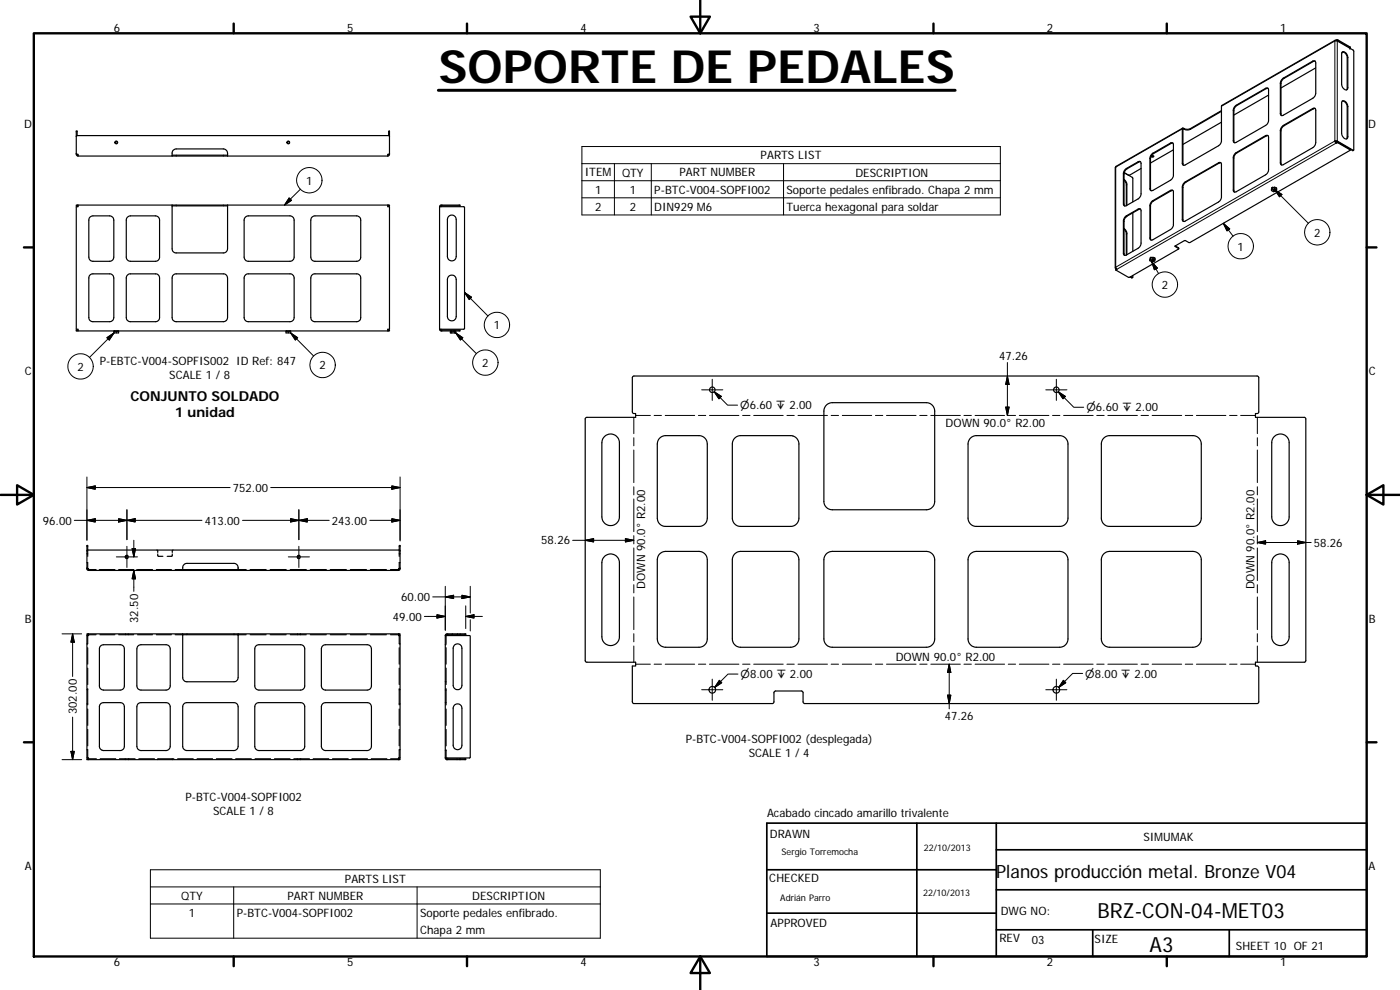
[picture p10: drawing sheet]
<svg xmlns="http://www.w3.org/2000/svg" width="420mm" height="297mm" viewBox="0 0 420 297" stroke-linecap="round" stroke-linejoin="round" font-family="sans-serif">
<g fill="none" stroke="#000" stroke-width=".36">
<path d="M394.7 18.3l-.5 .1-9.1 5.2-.4 .6-.3 .9v9.1l.2 .5M400.7 12.1l-34 19.5-.1 10.8-.4 .9-10.5 6.2a.53 .53 0 0 1-.6 0 .53 .53 0 0 1-.3-.5v-10.5l.3-.1 1.2 .4 .9-.2 9.4-5.4M401 12.1l-.4 .2h.7l4.8 2.7 .2 .3v29.7l-.2 .1-4.8-2.8h-.7M401 12.1l.5-.1 3.6 2.1 .1 .3M401 12.1v.1M401.1 12.2h.4l3.6 2.1v.2M402.8 15.6a1.44 1.44 0 0 1 1.7 1.6v9.1a.64 .64 0 0 1-.5 .7 .64 .64 0 0 1-.7-.4l-.5-.6-.2-.7v-9.1zM402.9 15.6a1.59 1.59 0 0 1 1.4 1.7v9.3l-.2 .4M403.1 15.6l-.4 .3M354.9 38.4l-19.9 11.5-.3 .4v30.1M366.6 33.4l-9.4 5.4-1.1 .2-1-.4-.1 10.7 .2 .3M366.6 36.7l-11.6 6.6"/>
<path d="M370.7 31.9l9.1-5.4a.54 .54 0 0 1 .7-.1 .54 .54 0 0 1 .2 .6v9.1l-.4 1.1-9.3 5.5a.53 .53 0 0 1-.6 .1 .53 .53 0 0 1-.3-.6v-9.3zM380.5 26.5l-.5 .1-8.8 5.1-.5 .4-.4 .9v9.5l.2 .3M380.7 28.5l-10.4 6M385 23.5l9-5.2a.55 .55 0 0 1 .6 0 .55 .55 0 0 1 .3 .6v9.1l-.3 .8-.6 .7-8.9 5.1a.54 .54 0 0 1-.6 0 .54 .54 0 0 1-.3-.5v-9.1l.2-.7zM385 37.8l9-5.2a.54 .54 0 0 1 .6-.1 .54 .54 0 0 1 .3 .6v9.7l-.3 .8-.6 .7-8.9 5.1a.56 .56 0 0 1-.6 0 .56 .56 0 0 1-.3-.5v-9.7l.2-.7zM394.7 32.6h-.4l-9 5.1-.6 .7-.3 .9v9.7l.2 .5M394.9 20.4l-10.5 6M402.8 30.4a1.44 1.44 0 0 1 1.7 1.6v9a.7 .7 0 0 1-.6 .7 .7 .7 0 0 1-.8-.5l-.5-1.2v-9.1zM402.9 30.3a1.63 1.63 0 0 1 1.4 1.7v9.3l-.2 .4M22.9 46.1l.2 .2M23.1 40.7l-.2 .2M23.1 40.7h93.5"/>
<path d="M23.1 40.7v-1.4h-.2v7l.5 .5M23.1 46.3l.3 .3M23.1 46.3h.3v.3M23.4 46.8h28.3M23.4 46.6v.2M51.7 46.6h16.6M51.7 46.8h16.6M68.3 46.8h48.1M68.3 46.8v-.2a1.49 1.49 0 0 0-1.3-1.9h-14.1a1.64 1.64 0 0 0-1.2 2.1M116.6 46.3h-.2v.5M116.6 40.7v-1.4h.3v7l-.5 .5M116.6 46.3l-.2 .3"/>
<path d="M116.6 40.7l.3 .2M116.9 46.1l-.3 .2M337.3 53.8l.9 1.4v6.4M337.3 54l.7 1.3v6.4M337.7 50.8l3.9-2.3a.53 .53 0 0 1 .6 0 .53 .53 0 0 1 .2 .5l-.1 9.8-.7 .9-3.6 2a.53 .53 0 0 1-.6 .1 .53 .53 0 0 1-.2-.6v-9.3zM342.3 48.5l-4.1 2.2-.8 1.1-.1 9.7 .2 .3M342.4 50.5l-3.4 2.1-1.6-.8 2.5 1.6 .1 7.2M345.5 46.8a.35 .35 0 0 1 .5-.2 .35 .35 0 0 1 .1 .5l-.7-.2M345.6 46.2l5.7-3.3a.55 .55 0 0 1 .6 0 .55 .55 0 0 1 .3 .5l-.1 9.6-.6 1-5.5 3.1a.55 .55 0 0 1-.6 .1 .55 .55 0 0 1-.3-.6v-9.3zM346.2 46.8h-.7M352 42.9l-.5 .1-5.3 3.1a1.82 1.82 0 0 0-.9 1.5v9.1l.2 .5M352 57.2h-.3l-5.7 3.2-.6 .8-.1 10.3 .2 .5"/>
<path d="M352.2 45l-6.9 3.9M355.2 55l10.5-6.1a.52 .52 0 0 1 .6-.1 .52 .52 0 0 1 .3 .6v9.9l-.3 .6-.6 .7-10 5.7a.53 .53 0 0 1-.6 .1 .53 .53 0 0 1-.3-.6v-9.9zM366.4 48.9h-.5l-10 5.8-.5 .4-.4 .9v10.1l.2 .3M370.8 45.9l9-5.2a.55 .55 0 0 1 .6-.1 .55 .55 0 0 1 .3 .6v9.7l-.2 .9-.7 .7-8.8 5a.53 .53 0 0 1-.6 .1 .53 .53 0 0 1-.3-.6v-9.9zM380.5 40.7l-.5 .1-8.8 5.1-.8 .9-.1 10.5 .2 .3M381.8 56.2l-.2 1M381.8 56.2v.5M382.1 56.9h.5v.2a.28 .28 0 0 1-.3 .2 .28 .28 0 0 1-.2-.4zM382.6 56.6l-.8 .1-.2 .5M382.6 56.2h-.8M382.6 56.2v.4M382.6 56.2l.5 .2v.5"/>
<path d="M382.6 56.6l.5 .3M383.1 56.9l-.2 .5-.7 .1-.6-.3M400.6 42.3l.2 .1M400.6 42.3l.4 .6M401 42.9l.5-.1 3.7 2.3-48.1 27.7-1.6-.6-2.8 1.6M401 42.7l-.2-.3h.3l4.8 2.8 .3-.1M401 42.7v.2M401.5 42.6l-.5 .1M405.1 44.7l.1 .3M23.4 61.5a.35 .35 0 0 1 0 .5 .35 .35 0 0 1-.5 0v36.8a.36 .36 0 0 1 .5 0 .36 .36 0 0 1 0 .5M27 65.2l.9-.4h5a1.26 1.26 0 0 1 1.3 1.2v11.2a1.26 1.26 0 0 1-1.3 1.2h-5a1.23 1.23 0 0 1-1.2-1.2v-11.2zM38.3 65.2l.8-.4h7.5a1.26 1.26 0 0 1 1.3 1.2v11.2a1.26 1.26 0 0 1-1.3 1.2h-7.5a1.26 1.26 0 0 1-1.2-1.2v-11.2z"/>
<path d="M51.7 61.5h-28.8v.3h.5M51.7 61.5h16.6M51.7 61.8h16.6M68.3 61.5h48.6v.3h-.5M68.3 61.5v13.2a1.23 1.23 0 0 1-1.3 1.2h-14.1a1.16 1.16 0 0 1-1.2-1.2v-13.2M73.6 65.2l.9-.4h12.5a1.3 1.3 0 0 1 1.3 1.2v11.2a1.3 1.3 0 0 1-1.3 1.2h-12.5a1.3 1.3 0 0 1-1.2-1.2v-11.2zM93.6 65.2l.9-.4h12.5a1.23 1.23 0 0 1 1.3 1.2v11.2a1.23 1.23 0 0 1-1.3 1.2h-12.5a1.26 1.26 0 0 1-1.2-1.2v-11.2zM116.4 61.5a.35 .35 0 0 0 0 .5 .35 .35 0 0 0 .5 0l-.1 36.8a.35 .35 0 0 0-.4 .1 .35 .35 0 0 0 0 .4M131.9 62h7.3l.2 .3v36.2l-.2 .3h-7.3M131.9 62v36.8M132.4 61.5h5.6v.3h-5.6zM132.4 61.5l-.5 .5"/>
<path d="M132.4 61.8l-.2 .2M134.7 64.9a1.3 1.3 0 0 1 1.4-.3 1.3 1.3 0 0 1 .8 1.2v11.2a1.32 1.32 0 0 1-1.3 1.3 1.32 1.32 0 0 1-1.3-1.3v-11.2zM337.3 68.5l.9 1.4v6.5M337.3 68.8l.7 1.2v6.5M337.7 65l3.9-2.3a.53 .53 0 0 1 .6 0 .53 .53 0 0 1 .2 .5l-.1 10.4-.7 .9-3.6 2a.53 .53 0 0 1-.6 .1 .53 .53 0 0 1-.2-.6v-9.9zM338.1 64.9l-.2 .2M340 63.9v11.5M342.3 62.7l-4.1 2.2-.8 1.1-.1 10.3 .2 .3M345.3 77.2v.6M345.3 77.2l-.2 1M345.6 60.5l5.7-3.4a.54 .54 0 0 1 .6 0 .54 .54 0 0 1 .3 .6l-.1 10.1-.6 .9-5.5 3.2a.53 .53 0 0 1-.6 .1 .53 .53 0 0 1-.3-.6v-9.9zM346 77.6l-.7 .2-.2 .4"/>
<path d="M346 77.6l.6 .4M346 77.2v.4M346 77.2h-.7M346 77.2l.6 .3v.5M346.6 78l-.2 .4-.8 .1-.5-.3M352.7 73.8l-.1 .1 1.1 .8-14.7 8.5h-.3l-3.9-2.2M352.7 73.8l1 .5v.4M27 82.5l.6-.3h5.3a1.23 1.23 0 0 1 1.3 1.2v11.9a1.23 1.23 0 0 1-1.3 1.2h-5a1.2 1.2 0 0 1-1.2-1.2v-11.9zM34.2 99.3v.6h1.4v-.6M34.4 99.3v.1M34.7 99.3l-.5 .1M34.9 99.3v.6"/>
<path d="M35.1 99.3l.5 .1M35.4 99.3v.1M38.3 82.5l.6-.3h7.7a1.23 1.23 0 0 1 1.3 1.2v11.9a1.23 1.23 0 0 1-1.3 1.2h-7.5a1.23 1.23 0 0 1-1.2-1.2v-11.9zM52 82.5l.7-.3h14.3a1.26 1.26 0 0 1 1.3 1.2v11.9a1.26 1.26 0 0 1-1.3 1.2h-14.1a1.2 1.2 0 0 1-1.2-1.2v-11.9zM73.6 82.5l.7-.3h12.7a1.26 1.26 0 0 1 1.3 1.2v11.9a1.26 1.26 0 0 1-1.3 1.2h-12.5a1.26 1.26 0 0 1-1.2-1.2v-11.9zM85.8 99.3v.6h1.4v-.6M86 99.3v.1M86.3 99.3l-.5 .1M86.5 99.3v.6M86.7 99.3l.5 .1M87 99.3v.1M93.6 82.5l.7-.3h12.7a1.2 1.2 0 0 1 1.3 1.2v11.9a1.2 1.2 0 0 1-1.3 1.2h-12.5a1.23 1.23 0 0 1-1.2-1.2v-11.9z"/>
<path d="M116.4 99h.5v.3h-94v-.3h.5M131.9 98.8l.1 .3 .4 .2M132.2 98.8l.2 .2M132.4 99h5.6v.3h-5.6zM134.7 82.9a1.32 1.32 0 0 1 1.4-.3 1.32 1.32 0 0 1 .8 1.2v11.2a1.32 1.32 0 0 1-1.3 1.3 1.32 1.32 0 0 1-1.3-1.3v-11.2zM135.3 99.3h.9M135.5 99.3v.1M135.6 99.4v.5M136.4 99.3v.6M136.5 99.3l.3 .1v.5h-1.6v-.6M335 80.7l-.3-.3 .1-.2 .4 .6-.4 .2M335.1 80.7l-.3 .3"/>
<path d="M339.2 83.1l.4 .3 .3-.2M340 82.7l-.1 .5-.5-.2M175.7 125.4l.4-.2h14.7v-1.1h-.7l-.3-.5v-10.3l.5-.5h187.1l.4 .5v10.3l-.2 .4-.8 .1v1.1h14.6l.5 .3v72.9l-.5 .3h-14.6v1.1l.8 .1 .2 .4v10.3l-.5 .5h-135.8l-.5-.4v-3l-.5-.4h-7.9l-.3 .5v2.9l-.5 .4h-41.7l-.3-.5v-10.8h1v-1.1h-14.7l-.4-.3zM181.6 130.8a2.64 2.64 0 0 1 2.8-.3 2.64 2.64 0 0 1 1.5 2.3v22.3a2.64 2.64 0 0 1-2.6 2.6 2.64 2.64 0 0 1-2.7-2.6v-22.3l.3-1.1zM197.9 131.6l.5-.5 1-.4h10.4a2.51 2.51 0 0 1 2.5 2.5v22.3a2.48 2.48 0 0 1-2.5 2.4h-10a2.47 2.47 0 0 1-2.5-2.4v-22.3l.1-.7zM220.4 131.6l.8-.7 1.1-.2h15a2.51 2.51 0 0 1 2.5 2.5v22.3a2.48 2.48 0 0 1-2.5 2.4h-15a2.47 2.47 0 0 1-2.5-2.4v-22.3l.1-.7zM247.9 121.7l.8-.6 1.1-.3h28.2a2.51 2.51 0 0 1 2.5 2.5v27.2a2.51 2.51 0 0 1-2.5 2.5h-28.2a2.51 2.51 0 0 1-2.5-2.5v-27.2l.1-.7zM291.1 131.6l.9-.7 1-.2h25a2.51 2.51 0 0 1 2.5 2.5v22.3a2.48 2.48 0 0 1-2.5 2.4h-25a2.47 2.47 0 0 1-2.5-2.4v-22.3l.1-.7zM331.1 131.6l.9-.7 1-.2h25a2.51 2.51 0 0 1 2.5 2.5v22.3a2.48 2.48 0 0 1-2.5 2.4h-25a2.47 2.47 0 0 1-2.5-2.4v-22.3l.1-.7zM382.3 131.1a2.62 2.62 0 0 1 2.9-.7 2.62 2.62 0 0 1 1.7 2.4v22.3a2.61 2.61 0 0 1-2.6 2.6 2.61 2.61 0 0 1-2.6-2.6v-22.3l.1-.7zM26.1 170.6l.1 .4 .4 .2M26.1 170.4l.2 .2"/>
<path d="M26.1 170.6h.2M26.1 166.2h.2M26.1 168.8h.2v1.8h.3v.6M26.3 166.9v-3.2h-.2v6.9M26.3 170.6l.2 .3h2.3M26.6 171.2h28.2M29.8 170.9v.1M29.8 171.1v.1M30 170.9h4.5M35.6 170.9h4.5M37.3 170.9v.1M37.3 171.1v.1"/>
<path d="M38.3 166.7a.5 .5 0 0 0-.7 .4 .5 .5 0 0 0 .7 .4M41.1 170.9v.1M41.1 171.1v.1M41.3 170.9h4.5M46.9 170.9h4.5M47.1 165l.1 .1M47.3 165.2v.6M47.3 166.2l.1 .6M47.5 166.9h1.4M51.1 170.9v.1M51.1 171.1v.1M51.6 166.9h-1.4"/>
<path d="M51.7 166.2v.6M51.7 165.2v.6M52 165l-.2 .1M52.6 170.9h21.3M54.8 171.2h16.7M71.5 171.2v-.2a1.49 1.49 0 0 0-1.3-2h-14.1a1.62 1.62 0 0 0-1.3 2.2M71.5 171.2h48.1M75.1 170.9h4.8M76.5 170.9v.1M76.5 171.1v.1M81.1 170.9h4.8M87.1 170.9h4.8"/>
<path d="M89.9 166.7a.5 .5 0 0 0-.7 .4 .5 .5 0 0 0 .7 .4M91.4 170.9v.1M91.4 171.1v.1M93.1 170.9h4.8M96.4 170.9v.1M96.4 171.1v.1M99.1 170.9h4.8M105.1 170.9h4.9M111.2 170.9h4.8M111.5 170.9v.1M111.5 171.1v.1M119.8 170.6h-.2v.6"/>
<path d="M119.8 166.9v-3.2h.3v6.9l-.1 .4-.4 .2M119.8 170.6l-.1 .3h-2.5M119.8 166.2h.1M119.9 168.8l-.1 1.8M120 166.2h.1M120 168.8h.1M120.1 170.4l-.3 .2M120.1 165.3l-.3-.3h-93.5l-.2 .3M181.6 166.8a2.64 2.64 0 0 1 2.8-.3 2.64 2.64 0 0 1 1.5 2.3v22.3a2.64 2.64 0 0 1-2.6 2.6 2.64 2.64 0 0 1-2.7-2.6v-22.3l.3-1.1zM197.9 166.3l.8-.6 1.1-.3h10a2.51 2.51 0 0 1 2.5 2.6v23.7a2.51 2.51 0 0 1-2.5 2.5h-10a2.51 2.51 0 0 1-2.5-2.5v-23.7zM220.4 166.3l.8-.6 1.1-.3h15a2.51 2.51 0 0 1 2.5 2.6v23.7a2.51 2.51 0 0 1-2.5 2.5h-15a2.51 2.51 0 0 1-2.5-2.5v-23.7zM247.9 166.3l.8-.6 1.1-.3h28.2a2.51 2.51 0 0 1 2.5 2.6v23.7a2.51 2.51 0 0 1-2.5 2.5h-28.2a2.51 2.51 0 0 1-2.5-2.5v-23.7z"/>
<path d="M291.1 166.3l.9-.6 1-.3h25a2.51 2.51 0 0 1 2.5 2.6v23.7a2.51 2.51 0 0 1-2.5 2.5h-25a2.51 2.51 0 0 1-2.5-2.5v-23.7zM331.1 166.3l.9-.6 1-.3h25a2.51 2.51 0 0 1 2.5 2.6v23.7a2.51 2.51 0 0 1-2.5 2.5h-25a2.51 2.51 0 0 1-2.5-2.5v-23.7zM382.3 167a2.62 2.62 0 0 1 2.9-.6 2.62 2.62 0 0 1 1.7 2.4v22.3a2.61 2.61 0 0 1-2.6 2.6 2.61 2.61 0 0 1-2.6-2.6v-22.3l.1-.7zM26.1 193.2h.2M26.3 190.7v2.4M26.3 194.4v4.9M26.6 190.2a.34 .34 0 0 1 0 .5 .34 .34 0 0 1-.5 0v36.7a.35 .35 0 0 1 .5 0 .35 .35 0 0 1 0 .5M30 190.4h4.5M30 194l1.1-.6h5a1.23 1.23 0 0 1 1.2 1.3v11.1a1.23 1.23 0 0 1-1.2 1.3h-5a1.27 1.27 0 0 1-1.3-1.3v-11.1zM35.6 190.4h4.5M37.7 190.2v.2M38.5 190.2v.2"/>
<path d="M41.3 190.4h4.5M41.4 193.8l.9-.4h7.5a1.26 1.26 0 0 1 1.3 1.3v11.1a1.26 1.26 0 0 1-1.3 1.3h-7.5a1.23 1.23 0 0 1-1.2-1.3v-11.1zM46.9 190.4h4.5M52.6 190.4h21.3M54.8 190.2h-28.7v.2h2.7M54.8 190.2h16.7M71.5 190.2h48.6v.2h-2.9M71.5 190.2v13.1a1.31 1.31 0 0 1-1.3 1.3h-14.1a1.31 1.31 0 0 1-1.3-1.3v-13.1M75.1 190.4h4.8M76.8 193.8l.9-.4h12.5a1.23 1.23 0 0 1 1.2 1.3v11.1a1.23 1.23 0 0 1-1.2 1.3h-12.5a1.23 1.23 0 0 1-1.2-1.3v-11.1zM81.1 190.4h4.8M87.1 190.4h4.8"/>
<path d="M89.3 190.2v.2M90.1 190.2v.2M93.1 190.4h4.8M96.8 193.8l.9-.4h12.5a1.26 1.26 0 0 1 1.3 1.3v11.1a1.26 1.26 0 0 1-1.3 1.3h-12.5a1.26 1.26 0 0 1-1.3-1.3v-11.1zM99.1 190.4h4.8M105.1 190.4h4.9M111.2 190.4h4.8M119.6 190.2a.34 .34 0 0 0 0 .5 .34 .34 0 0 0 .5 0v36.7h-.5v.5M119.8 190.7v2.4M119.8 194.4v4.9M119.8 193.2h.1M120 193.2h.1"/>
<path d="M133.6 190.7h7.4l.1 .2v36.3l-.1 .2h-7.4M133.6 193.4h.1M133.6 190.7v36.7M133.8 193.4h.1M133.9 194.4v4.9M134.1 190.2h5.7v.2h-5.7zM134.1 190.2l-.5 .5M134.1 190.4l-.2 .3v2.4M135.8 190.2v.2M136.4 193.5a1.33 1.33 0 0 1 1.4-.2 1.33 1.33 0 0 1 .8 1.2v11.1a1.31 1.31 0 0 1-1.3 1.3 1.31 1.31 0 0 1-1.3-1.3v-11.1zM137.3 190.2v.2M138.1 190.2v.2"/>
<path d="M26.1 211.2h.2M26.1 206.9h.2M26.3 200.5v4.9M26.3 206.6v4.9M26.3 212.7v4.9M26.3 218.9v4.9M30.2 211.2l.9-.4h5a1.2 1.2 0 0 1 1.2 1.2v11.9a1.26 1.26 0 0 1-1.2 1.3h-5a1.31 1.31 0 0 1-1.3-1.3v-11.9zM41.4 211.2l.9-.4h7.5a1.23 1.23 0 0 1 1.3 1.2v11.9a1.3 1.3 0 0 1-1.3 1.3h-7.5a1.26 1.26 0 0 1-1.2-1.3v-11.9zM55.2 211.2l.9-.4h14.1a1.23 1.23 0 0 1 1.3 1.2v11.9a1.3 1.3 0 0 1-1.3 1.3h-14.1a1.3 1.3 0 0 1-1.3-1.3v-11.9zM76.8 211.2l.9-.4h12.5a1.2 1.2 0 0 1 1.2 1.2v11.9a1.26 1.26 0 0 1-1.2 1.3h-12.5a1.26 1.26 0 0 1-1.2-1.3v-11.9zM96.8 211.2l.9-.4h12.5a1.23 1.23 0 0 1 1.3 1.2v11.9a1.3 1.3 0 0 1-1.3 1.3h-12.5a1.3 1.3 0 0 1-1.3-1.3v-11.9zM119.8 200.5v4.9"/>
<path d="M119.8 206.6v4.9M119.8 212.7v4.9M119.8 218.9v4.9M119.8 206.9h.1M119.8 211.2h.1M120 206.9h.1M120 211.2h.1M133.6 207.1h.1M133.6 204.6h.1M133.6 210.8h.1M133.8 207.1h.1M133.8 204.6h.1"/>
<path d="M133.8 210.8h.1M133.9 200.5v4.9M133.9 206.6v4.9M133.9 212.7v4.9M133.9 218.9v4.9M136.4 211.5a1.31 1.31 0 0 1 1.4-.2 1.31 1.31 0 0 1 .8 1.2v11.1a1.31 1.31 0 0 1-1.3 1.3 1.31 1.31 0 0 1-1.3-1.3v-11.1zM26.1 224.9h.2M26.3 225v2.4M28.9 227.7h-2.8v.2h94v-.2h-2.8M30.1 227.7h4.6M35.9 227.7h4.6M37.6 227.7v.1"/>
<path d="M37.6 227.9h.1M38.6 227.7v.1M38.6 227.9h.1M41.7 227.7h4.6M47.3 227.7v.1M47.3 227.9h.1M47.5 227.7h4.7M51.7 227.7v.1M51.7 227.9h.1M53.3 227.7h4.7M59.1 227.7h4.7M64.9 227.7h4.7"/>
<path d="M70.7 227.7h4.7M76.6 227.7h4.6M82.4 227.7h4.6M88.2 227.7h4.6M89.2 227.7v.1M89.2 227.9h.1M90.2 227.7v.1M90.2 227.9h.1M94 227.7h4.7M99.8 227.7h4.7M105.6 227.7h4.7M111.4 227.7h4.7"/>
<path d="M119.8 225v2.4M119.8 224.9h.1M120 224.9h.1M133.6 225.2h.1M133.6 227.4l.1 .3 .4 .2M133.8 225.2h.1M133.9 225v2.4l.2 .3M134.1 227.7h5.7v.2h-5.7zM137.2 227.7v.1M137.2 227.9h.1M137.9 227.7v.1M137.9 227.9h.1"/>
<path d="M138.2 227.7v.1M138.2 227.9h.1"/>
<circle cx="34.9" cy="42.7" r=".42"/>
<circle cx="34.9" cy="42.7" r=".31"/>
<circle cx="86.5" cy="42.7" r=".31"/>
<circle cx="86.5" cy="42.7" r=".41"/>
<circle cx="345.8" cy="78" r=".26"/>
<circle cx="213.8" cy="117" r=".83"/>
<circle cx="317" cy="117" r=".82"/>
<circle cx="38.1" cy="167.1" r=".41"/>
<circle cx="89.7" cy="167.1" r=".41"/>
<circle cx="213.8" cy="207" r="1"/>
<circle cx="317" cy="207" r="1"/>
</g>
<g fill="none" stroke="#000" stroke-width=".3">
<path d="M394 18.3l.2 .1M401.1 12v.2M401.3 12.3v30l-.2 .1M401.5 12v.2M404.5 17.2l-.2 .1M405.1 14.1v.2M355.2 38.7l-.2 .1M355.4 38.6v.2M357.2 38.6v.2M366.6 31.9l34-19.6v30l-65.8 37.9v-30.1l20-11.4M370.1 33.1l.2 .1M371 31.6l.2 .1"/>
<path d="M379.8 26.5l.2 .1M384.2 25l.2 .1M384.2 39.2l.2 .1M384.2 34.1l.2 .1M385.1 23.5h.2M385.1 37.6l.2 .1M394 32.6l.2 .1M404.5 32h-.2M404.5 26.3l-.2 .1M86.8 59.4l.7 .7-2.1 1.4zM90.2 56.8l-4.8 4.7M174.6 44h125.6v20.5h-125.6z"/>
<path d="M174.6 49.1h125.6M174.6 54.2h125.6M174.6 59.4h125.6M184.4 49.1v15.4M195.5 49.1v15.4M235.2 49.1v15.4M337.2 52.1l.1 .1M338 50.6l.2 .1M338.2 55.4l-.2 .1M341.6 48.5l.1 .1M345.1 56.6l.2 .1M345.1 47.5l.2 .1"/>
<path d="M346 46l.2 .1M351.3 42.9l.2 .1M351.3 57.1l.2 .2M354.8 56.1l.2 .1M354.8 49l.2 .1M355.7 54.6l.2 .1M365.7 48.9h.2M370.1 42.2l.2 .1M370.1 57l.2 .1M370.1 47.3l.2 .1M371 45.8l.2 .1M379.8 40.7l.2 .1"/>
<path d="M382.6 56.9l2.1 1.4-.7 .8zM382.6 56.9l10.1 10.1M384.2 48.9l.2 .1M401 42.9l-65.8 37.9M401.1 42.6v.2M401.5 42.6v.2M404.5 41l-.2 .1M405.1 44.7v.2M406.1 45.1l-.2 .1M337.2 61.2l.1 .1M337.2 76l.1 .1M337.2 66.3l.1 .1"/>
<path d="M338 64.8l.2 .1M338.2 70.1l-.2 .1M341.6 62.7l.1 .1M345.1 71.4l.2 .1M345.1 61.7l.2 .1M345.6 78.5l2.1 3.6M345.6 78.5l1.7 1.9-.9 .5zM346 60.2l.2 .1M352.7 73.8v.2M353.7 74.3v.2M354.8 65.8l.2 .1M367.1 67l3 3.9"/>
<path d="M367.1 67l2 1.7-.9 .6zM34.2 99.9l-7.4 7.4M87.2 99.9l2.1 1.4-.7 .7zM87.2 99.9l6.9 6.9M136.8 99.9l2.1 1.4-.7 .7zM136.8 99.9l6.2 6.2M139.4 87.8l2.1 1.4-.7 .7zM139.4 87.8l7 7M335 80.5l-.2 .1M339.8 83.2l-.2 .2M32.1 101.3l2.1-1.4-1.4 2.1zM210.6 117h6.3"/>
<path d="M213.8 113.8v6.3M214.3 117.5l4.1 4.1h2.9M214.3 117.5l2.2 1.4-.7 .8zM302.3 108.8v15.9M302.3 112.8l.5 2.5h-1zM313.8 117h6.4M317 113.8v6.3M317.6 117.5l4.7 4.7h2.9M317.6 117.5l2.1 1.4-.7 .8zM190.2 125.2v4.9M190.2 131.3v2.5M190.2 135v9.8"/>
<path d="M190.8 124.7h4.4M196.3 124.7h2.2M199.6 124.7h8.9M209.6 124.7h2.2M212.9 124.7h8.9M222.9 124.7h2.2M226.2 124.7h8.8M236.2 124.7h2.2M239.5 124.7h8.8M249.4 124.7h2.3M252.8 124.7h8.8M262.7 124.7h2.2"/>
<path d="M266.1 124.7h8.8M276 124.7h2.2M279.3 124.7h8.9M289.3 124.7h2.2M292.6 124.7h8.9M301.8 122.2h1l-.5 2.5zM302.6 124.7h2.2M305.9 124.7h8.9M315.9 124.7h2.2M319.2 124.7h8.9M329.2 124.7h2.2M332.5 124.7h8.8"/>
<path d="M342.4 124.7h2.3M345.8 124.7h8.8M355.7 124.7h2.3M359.1 124.7h8.8M369 124.7h2.3M372.3 124.7h4.5M377.3 125.2v4.9M377.3 131.3v2.5M377.3 135v9.8M22.3 156.1h38.3M26.1 143.1v19M26.1 146.3l2.5-.5v1z"/>
<path d="M26.1 156.1l2.5-.5v1zM26.1 146.3h43M35.6 155.6l2.5 .5-2.5 .5zM38.1 156.1l2.5-.5v1zM38.1 153v8.9M72.8 156.1h26M81.2 146.3h38.9M87.2 155.6l2.5 .5-2.5 .5zM89.7 153v8.9M89.7 156.1l2.5-.5v1zM111 156.1h9.1M117.6 145.8l2.5 .5-2.5 .5z"/>
<path d="M117.6 155.6l2.5 .5-2.5 .5zM120.1 143.1v19.2M190.2 146v2.5M190.2 149.7v9.8M377.3 146v2.5M377.3 149.7v9.8M34.9 167.1h6.4M38.1 163.9v6.4M39.7 164.6h1l-.5 2.5zM40.2 162.1v5M40.2 171.2v6.2M40.2 171.2l.5 2.5h-1z"/>
<path d="M86.5 167.1h6.4M89.7 163.9v6.4M129.9 179.1h11.2M133.6 179.1l2.5-.5v1zM133.6 175.9v13.2M138.6 178.6l2.5 .5-2.5 .5zM141.1 175.9v8M171.9 162.1h18.3M175.6 162.1l2.5-.5v1zM187.7 161.6l2.5 .5-2.5 .5zM190.2 160.7v2.5M190.2 164.4v9.8"/>
<path d="M190.2 175.4v2.5M190.2 179.1v9.8M377.3 160.7v2.5M377.3 164.4v9.8M377.3 175.4v2.5M377.3 179.1v9.8M377.3 162.8l2.5-.5v1zM377.3 162.8h16.2M389.4 162.3l2.5 .5-2.5 .5zM18.6 190.2h5.9M21.8 190.2l.5 2.5h-1zM21.8 190.2v12.8"/>
<path d="M127.4 185h6.2M131.1 184.4l2.5 .6-2.5 .4zM139.8 185l2.4-.6v1zM139.8 185h5M139.8 181.8v6.8M141.1 185.9v3.4M190.2 190.1v2.5M190.2 193.8v4.9M190.8 199.3h4.4M196.3 199.3h2.2M199.6 199.3h8.9M209.6 199.3h2.2"/>
<path d="M212.9 199.3h8.9M222.9 199.3h2.2M226.2 199.3h8.8M236.2 199.3h2.2M239.5 199.3h8.8M249.4 199.3h2.3M252.8 199.3h8.8M262.7 199.3h2.2M266.1 199.3h8.8M276 199.3h2.2M279.3 199.3h8.9M284.9 199.3v13.4"/>
<path d="M284.9 199.3l.5 2.5h-1zM289.3 199.3h2.2M292.6 199.3h8.9M302.6 199.3h2.2M305.9 199.3h8.9M315.9 199.3h2.2M319.2 199.3h8.9M329.2 199.3h2.2M332.5 199.3h8.8M342.4 199.3h2.3M345.8 199.3h8.8M355.7 199.3h2.3"/>
<path d="M359.1 199.3h8.8M369 199.3h2.3M372.3 199.3h4.5M377.3 190.1v2.5M377.3 193.8v4.9M21.8 215.2v12.7M210.6 206.9h6.3M213.8 203.8v6.3M215.9 204.1l.7 .8-2.1 1.4zM221.5 202.2h-3l-4 4.1M284.4 208.6h1l-.5 2.5zM313.8 206.9h6.4"/>
<path d="M317 203.8v6.3M319.1 204.1l.8 .8-2.2 1.4zM324.9 202.1h-3l-4.2 4.2M18.6 227.9h5.9M21.3 225.4h1l-.5 2.5zM45.1 261h135.1v20.5h-135.1zM45.1 266.1h135.1M45.1 271.2h135.1M70.1 266.1v15.4M125.2 266.1v15.4"/>
<circle cx="92.8" cy="54.1" r="3.8"/>
<circle cx="372.4" cy="73.9" r="3.8"/>
<circle cx="395.3" cy="69.7" r="3.8"/>
<circle cx="149.1" cy="97.5" r="3.8"/>
<circle cx="349.6" cy="85.4" r="3.8"/>
<circle cx="24.2" cy="109.9" r="3.8"/>
<circle cx="96.8" cy="109.5" r="3.8"/>
<circle cx="145.7" cy="108.8" r="3.8"/>
</g>
<circle cx="405.1" cy="14.5" r=".18" fill="#000"/>
<g fill="none" stroke="#000" stroke-width=".71">
<path d="M10.1 10h400.1v277h-400.1zM70.1 7.1v2.9M140.2 7.1v2.9M207.3 5h5.8l-2.9 5zM210.2 0v10M280.2 7.1v2.9M350.2 7.1v2.9M7.2 74.2h2.9M410.2 74.2h2.9M.2 148.5h9.9M5.1 145.6l5 2.9-5 2.9zM410.2 148.5l5-2.9v5.8z"/>
<path d="M410.2 148.5h9.9M7.2 222.7h2.9M410.2 222.7h2.9M70.1 287v2.9M140.2 287v2.9M210.2 287l2.9 5h-5.8zM210.2 287v10M280.2 287v2.9M350.2 287v2.9"/>
</g>
<path d="M230.1 247h180.1v40h-180.1zM275.2 247v40M299 255h111.2M299 247v40M230.1 274h68.9M230.1 261h68.9M299 279h111.2M299 267h111.2M327.9 279v8M368.9 279v8" fill="none" stroke="#000" stroke-width=".51"/>
<path d="M131.6 27.1h155" fill="none" stroke="#000" stroke-width=".89"/>
<g fill="#000" stroke="#000" stroke-width=".3">
<path d="M86.8 59.4l.7 .7-2.1 1.4zM382.6 56.9l2.1 1.4-.7 .8zM367.1 67l2 1.7-.9 .6zM139.4 87.8l2.1 1.4-.7 .7zM345.6 78.5l1.7 1.9-.9 .5zM32.1 101.3l2.1-1.4-1.4 2.1zM87.2 99.9l2.1 1.4-.7 .7zM136.8 99.9l2.1 1.4-.7 .7zM214.3 117.5l2.2 1.4-.7 .8zM302.3 112.8l.5 2.5h-1zM317.6 117.5l2.1 1.4-.7 .8zM301.8 122.2h1l-.5 2.5z"/>
<path d="M26.1 146.3l2.5-.5v1zM26.1 156.1l2.5-.5v1zM35.6 155.6l2.5 .5-2.5 .5zM38.1 156.1l2.5-.5v1zM87.2 155.6l2.5 .5-2.5 .5zM89.7 156.1l2.5-.5v1zM117.6 145.8l2.5 .5-2.5 .5zM117.6 155.6l2.5 .5-2.5 .5zM39.7 164.6h1l-.5 2.5zM40.2 171.2l.5 2.5h-1zM133.6 179.1l2.5-.5v1zM138.6 178.6l2.5 .5-2.5 .5z"/>
<path d="M175.6 162.1l2.5-.5v1zM187.7 161.6l2.5 .5-2.5 .5zM377.3 162.8l2.5-.5v1zM389.4 162.3l2.5 .5-2.5 .5zM21.8 190.2l.5 2.5h-1zM131.1 184.4l2.5 .6-2.5 .4zM139.8 185l2.4-.6v1zM215.9 204.1l.7 .8-2.1 1.4zM284.4 208.6h1l-.5 2.5zM284.9 199.3l.5 2.5h-1zM319.1 204.1l.8 .8-2.2 1.4zM21.3 225.4h1l-.5 2.5z"/>
</g>
<text font-size="13.7" x="131.6" y="24.9">SOPORTE DE PEDALES</text>
<g font-size="6.3">
<text x="329.4" y="275.4">BRZ-CON-04-MET03</text>
<text x="345" y="285.6">A3</text>
</g>
<text font-size="5.5" x="298.9" y="263.4">Planos producción metal. Bronze V04</text>
<g font-size="4.1">
<text x="39.1" y="120.2">CONJUNTO SOLDADO</text>
<text x="52.5" y="125.1">1 unidad</text>
</g>
<g font-size="3.5">
<text x="34.2" y="9.6">6</text>
<text x="104.2" y="9.6">5</text>
<text x="174.2" y="9.6">4</text>
<text x="244.2" y="9.6">3</text>
<text x="314.2" y="9.6">2</text>
<text x="384.2" y="9.6">1</text>
<text x="7.3" y="38.4">D</text>
<text x="410.6" y="38.4">D</text>
<text x="228.3" y="47.8">PARTS LIST</text>
<text x="175.5" y="52.9">ITEM</text>
<text x="186.7" y="53">QTY</text>
<text x="203.9" y="52.9">PART NUMBER</text>
<text x="256.7" y="53">DESCRIPTION</text>
<text x="91.9" y="55.4">1</text>
<text x="178.6" y="58.1">1</text>
<text x="189" y="58.1">1</text>
<text x="196.4" y="58.1">P-BTC-V004-SOPFI002</text>
<text x="236" y="58.1">Soporte pedales enfibrado. Chapa 2 mm</text>
<text x="178.6" y="63.2">2</text>
<text x="189" y="63.2">2</text>
<text x="196.4" y="63.2">DIN929 M6</text>
<text x="236" y="63.3">Tuerca hexagonal para soldar</text>
<text x="394.4" y="71">2</text>
<text x="371.4" y="75.2">1</text>
<text x="348.6" y="86.7">2</text>
<text x="148.2" y="98.8">1</text>
<text x="299.8" y="107.9">47.26</text>
<text x="7.4" y="112.6">C</text>
<text x="23.3" y="111.3">2</text>
<text x="29.9" y="109.6">P-EBTC-V004-SOPFIS002 ID Ref: 847</text>
<text x="50.8" y="113.8">SCALE 1 / 8</text>
<text x="95.9" y="110.8">2</text>
<text x="144.7" y="110.1">2</text>
<text x="410.8" y="112.6">C</text>
<text x="283.8" y="128.1">DOWN 90.0° R2.00</text>
<text x="69.9" y="147.6">752.00</text>
<text x="12.8" y="157.4">96.00</text>
<text x="61.4" y="157.4">413.00</text>
<text x="99.6" y="157.4">243.00</text>
<text x="162.4" y="163.4">58.26</text>
<text x="394.3" y="164">58.26</text>
<text x="193.6" y="176.7" transform="rotate(-90 193.6 176.7)">DOWN 90.0° R2.00</text>
<text x="376.5" y="176.9" transform="rotate(-90 376.5 176.9)">DOWN 90.0° R2.00</text>
<text x="120.4" y="180.4">60.00</text>
<text x="7.4" y="186.9">B</text>
<text x="41.4" y="186.9" transform="rotate(-90 41.4 186.9)">32.50</text>
<text x="117.9" y="186.2">49.00</text>
<text x="410.8" y="186.9">B</text>
<text x="268.8" y="198.4">DOWN 90.0° R2.00</text>
<text x="23.1" y="214.3" transform="rotate(-90 23.1 214.3)">302.00</text>
<text x="283.5" y="216.1">47.26</text>
<text x="205.8" y="223">P-BTC-V004-SOPFI002 (desplegada)</text>
<text x="224.7" y="227.2">SCALE 1 / 4</text>
<text x="55.6" y="240.2">P-BTC-V004-SOPFI002</text>
<text x="64" y="244.4">SCALE 1 / 8</text>
<text x="230.2" y="245">Acabado cincado amarillo trivalente</text>
<text x="231.1" y="251.4">DRAWN</text>
<text x="343.2" y="252.3">SIMUMAK</text>
<text x="7.4" y="261.1">A</text>
<text x="410.8" y="261.1">A</text>
<text x="54.4" y="270">QTY</text>
<text x="86.2" y="269.9">PART NUMBER</text>
<text x="103.5" y="264.8">PARTS LIST</text>
<text x="141.7" y="270">DESCRIPTION</text>
<text x="230.9" y="264.6">CHECKED</text>
<text x="56.7" y="275.1">1</text>
<text x="71" y="275.1">P-BTC-V004-SOPFI002</text>
<text x="126.1" y="275.1">Soporte pedales enfibrado.</text>
<text x="300.3" y="274.5">DWG NO:</text>
<text x="126.1" y="280.2">Chapa 2 mm</text>
<text x="231.3" y="278.2">APPROVED</text>
<text x="299.9" y="282.6">REV</text>
<text x="309.7" y="283.3">03</text>
<text x="328.5" y="283">SIZE</text>
<text x="370.9" y="285.1">SHEET 10 OF 21</text>
<text x="34.2" y="289.9">6</text>
<text x="104.2" y="289.9">5</text>
<text x="174.2" y="289.9">4</text>
<text x="244.2" y="289.9">3</text>
<text x="314.2" y="289.9">2</text>
<text x="384.2" y="289.9">1</text>
</g>
<g font-size="3.3">
<text x="222.1" y="122.8">⌀6.60 ↧ 2.00</text>
<text x="326" y="123.5">⌀6.60 ↧ 2.00</text>
<text x="222.3" y="203.5">⌀8.00 ↧ 2.00</text>
<text x="325.7" y="203.3">⌀8.00 ↧ 2.00</text>
</g>
<g font-size="2.7">
<text x="234.5" y="256.6">Sergio Torremocha</text>
<text x="277.3" y="255.2">22/10/2013</text>
<text x="277" y="268.7">22/10/2013</text>
<text x="234.2" y="270.2">Adrián Parro</text>
</g>
</svg>
